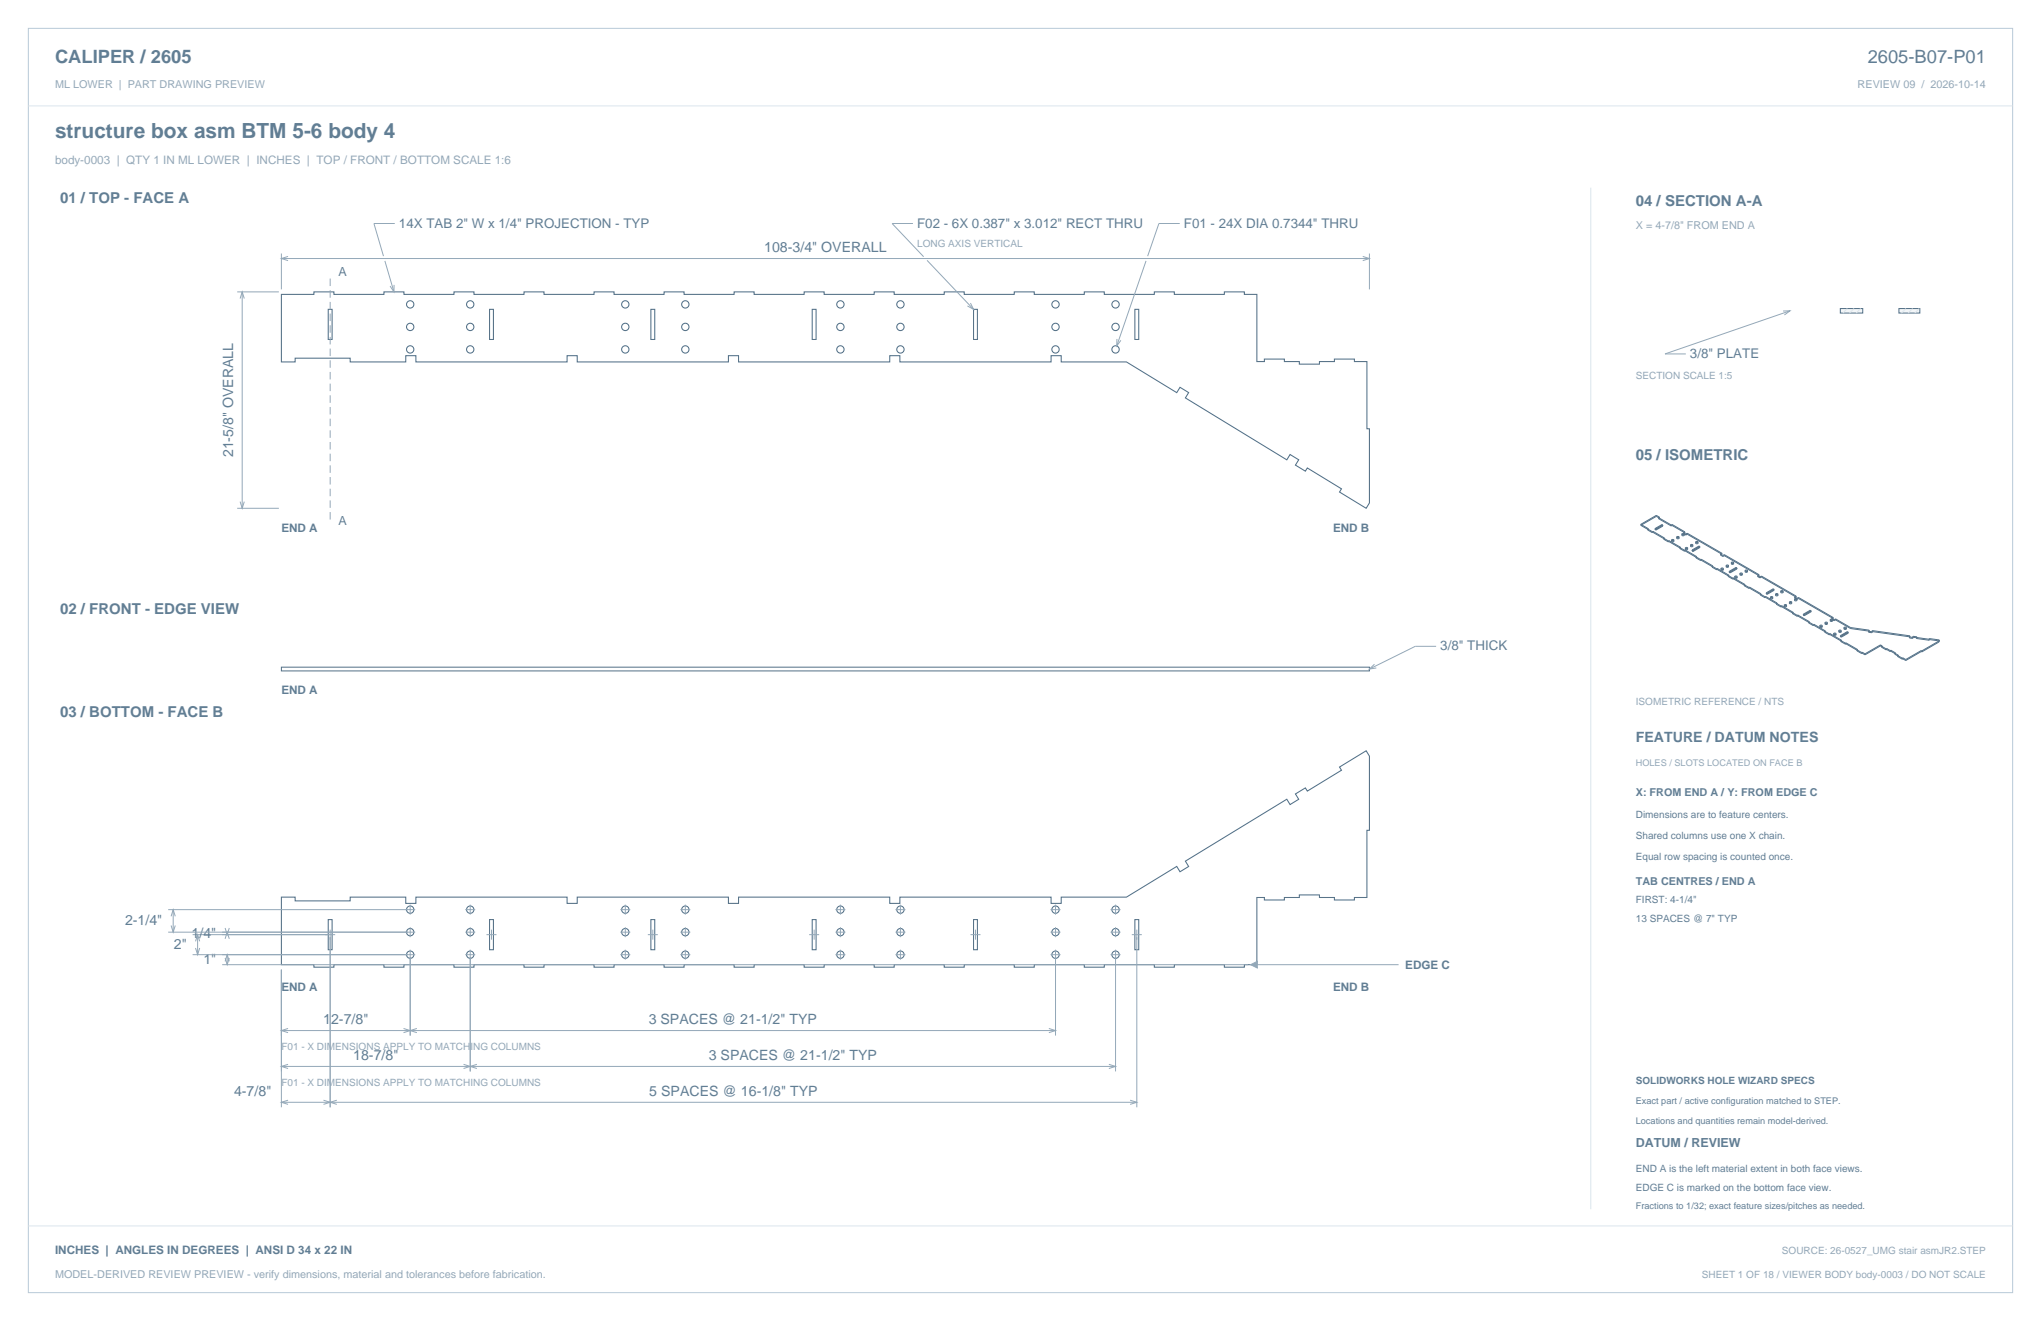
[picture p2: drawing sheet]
<svg xmlns="http://www.w3.org/2000/svg" width="864mm" height="559mm" viewBox="0 0 864 559" stroke-linecap="round" stroke-linejoin="round" font-family="sans-serif">
<path d="M12 12h839.6v534.8h-839.6z" fill="none" stroke="#b8cad8" stroke-width=".42"/>
<path d="M12 44.8h839.6M673.1 79.4v432.1" fill="none" stroke="#dbe5ed" stroke-width=".42"/>
<g fill="none" stroke="#536f85" stroke-width=".44">
<path d="M119.1 124.5h13.7v-1h8.5v1h21.2v-1h8.4v1h21.2v-1h8.5v1h21.1v-1h8.5v1h21.2v-1h8.4v1h21.2v-1h8.5v1h21.1v-1h8.5v1h21.2v-1h8.4v1h21.2v-1h8.5v1h21.1v-1h8.5v1h21.2v-1h8.4v1h21.2v-1h8.5v1h21.1v-1h8.5v1h21.2v-1h8.4v1h5.3v28.5h3.2v-1.1h8.5v1.1h6.3v1h8.5v-1h6.3v-1.1h8.5v1.1h5.3v28.4h1v31.4l-1.3 2.2-11.3-6.9 .8-1.3-14.4-8.8-.9 1.3-4.2-2.5 1.4-2.3-3.6-2.2-1.4 2.2-42.9-26.2 1.3-2.2-3.6-2.3-1.4 2.3-21.3-13h-27.6v-2.6h-4.3v2.6h-63.9v-2.6h-4.3v2.6h-64v-2.6h-4.3v2.6h-64v-2.6h-4.2v2.6h-64v-2.6h-4.3v2.6h-23.5v-1.6h-23.3v1.6h-5.8zM138.9 130.9h1.6v12.7h-1.6zM207.1 130.9h1.7v12.7h-1.7zM275.4 130.9h1.6v12.7h-1.6zM343.7 130.9h1.6v12.7h-1.6zM411.9 130.9h1.7v12.7h-1.7zM480.2 130.9h1.6v12.7h-1.6zM119.1 379.5h5.8v1.6h23.3v-1.6h23.5v2.6h4.3v-2.6h64v2.6h4.2v-2.6h64v2.6h4.3v-2.6h64v2.6h4.3v-2.6h63.9v2.6h4.3v-2.6h27.6l21.3-13 1.4 2.3 3.6-2.3-1.3-2.2 42.9-26.2 1.4 2.2 3.6-2.2-1.4-2.2 4.2-2.6 .9 1.3 14.4-8.8-.8-1.3 11.3-6.9 1.3 2.2v31.4h-1v28.5h-5.3v1h-8.5v-1h-6.3v-1.1h-8.5v1.1h-6.3v1h-8.5v-1h-3.2v28.4h-5.3v1h-8.4v-1h-21.2v1h-8.5v-1h-21.1v1h-8.5v-1h-21.2v1h-8.4v-1h-21.2v1h-8.5v-1h-21.1v1h-8.5v-1h-21.2v1h-8.4v-1h-21.2v1h-8.5v-1h-21.1v1h-8.5v-1h-21.2v1h-8.4v-1h-21.2v1h-8.5v-1h-21.1v1h-8.5v-1h-21.2v1h-8.4v-1h-21.2v1h-8.5v-1h-13.7zM138.9 389h1.6v12.7h-1.6zM207.1 389h1.7v12.7h-1.7zM275.4 389h1.6v12.7h-1.6zM343.7 389h1.6v12.7h-1.6z"/>
<path d="M411.9 389h1.7v12.7h-1.7zM480.2 389h1.6v12.7h-1.6z"/>
<circle cx="173.6" cy="128.8" r="1.55"/>
<circle cx="173.6" cy="138.3" r="1.55"/>
<circle cx="199" cy="138.3" r="1.55"/>
<circle cx="199" cy="128.8" r="1.55"/>
<circle cx="264.6" cy="128.8" r="1.55"/>
<circle cx="264.6" cy="138.3" r="1.55"/>
<circle cx="290" cy="128.8" r="1.55"/>
<circle cx="290" cy="138.3" r="1.55"/>
<circle cx="355.6" cy="128.8" r="1.55"/>
<circle cx="355.6" cy="138.3" r="1.55"/>
<circle cx="381" cy="138.3" r="1.55"/>
<circle cx="381" cy="128.8" r="1.55"/>
<circle cx="446.6" cy="138.3" r="1.55"/>
<circle cx="446.6" cy="128.8" r="1.55"/>
<circle cx="472" cy="128.8" r="1.55"/>
<circle cx="472" cy="138.3" r="1.55"/>
<circle cx="173.6" cy="147.8" r="1.55"/>
<circle cx="199" cy="147.8" r="1.55"/>
<circle cx="264.6" cy="147.8" r="1.55"/>
<circle cx="290" cy="147.8" r="1.55"/>
<circle cx="355.6" cy="147.8" r="1.55"/>
<circle cx="381" cy="147.8" r="1.55"/>
<circle cx="446.6" cy="147.8" r="1.55"/>
<circle cx="472" cy="147.8" r="1.55"/>
<circle cx="173.6" cy="394.3" r="1.55"/>
<circle cx="173.6" cy="384.8" r="1.55"/>
<circle cx="199" cy="384.8" r="1.55"/>
<circle cx="199" cy="394.3" r="1.55"/>
<circle cx="264.6" cy="394.3" r="1.55"/>
<circle cx="264.6" cy="384.8" r="1.55"/>
<circle cx="290" cy="394.3" r="1.55"/>
<circle cx="290" cy="384.8" r="1.55"/>
<circle cx="355.6" cy="394.3" r="1.55"/>
<circle cx="355.6" cy="384.8" r="1.55"/>
<circle cx="381" cy="394.3" r="1.55"/>
<circle cx="381" cy="384.8" r="1.55"/>
<circle cx="446.6" cy="394.3" r="1.55"/>
<circle cx="446.6" cy="384.8" r="1.55"/>
<circle cx="472" cy="394.3" r="1.55"/>
<circle cx="472" cy="384.8" r="1.55"/>
<circle cx="173.6" cy="403.8" r="1.55"/>
<circle cx="199" cy="403.8" r="1.55"/>
<circle cx="264.6" cy="403.8" r="1.55"/>
<circle cx="290" cy="403.8" r="1.55"/>
<circle cx="355.6" cy="403.8" r="1.55"/>
<circle cx="381" cy="403.8" r="1.55"/>
<circle cx="446.6" cy="403.8" r="1.55"/>
<circle cx="472" cy="403.8" r="1.55"/>
</g>
<g fill="none" stroke="#93a8b9" stroke-width=".42">
<path d="M167 94.5h-8.8l4.1 13.8M386.3 94.5h-8.8l13.3 14.1M499.2 94.5h-8.8l-4.8 13.9M119.1 107.2v15.2M119.1 109.4h460.3M121.9 108.5l-2.8 .9 2.8 .8M162.9 110.4l3.8 13.1M392.3 110.1l19.6 20.8M484.9 110.4l-12.4 35.9M576.6 108.5l2.8 .9-2.8 .8M579.4 107.2v15.2M100.4 123.5h17.6"/>
<path d="M101.6 126.3l.9-2.8 .9 2.8M102.5 123.5v91.5M166.7 120.5v3l-1.7-2.5M410.6 128.2l1.3 2.7-2.6-1.5M472.6 143.4l-.1 2.9 1.8-2.3M100.4 215h17.6M101.6 212.2l.9 2.8 .9-2.8M607.7 273.4h-8.9l-19.4 9.6M581.6 281l-2.2 2 3-.4M71.2 384.8h104.5M71.2 394.3h104.5M72.4 387.6l.9-2.8 .9 2.8"/>
<path d="M72.4 391.5l.9 2.8 .9-2.8M73.3 384.8v9.5M81.5 395.4h60.3M82.7 398.2l.9-2.8 .9 2.8M83.6 395.4v8.4M95.2 397.1l.9-2.8 .9 2.8M95.2 392.6l.9 2.8 .9-2.8M96.1 394.3v1.1M139.7 393.3v75.1M173.6 382.7v4.2M173.6 392.2v4.2M196.8 384.8h4.3"/>
<path d="M196.8 394.3h4.3M199 382.7v4.2M199 392.2v4.2M205.8 395.4h4.3M208 393.3v4.2M262.5 384.8h4.2M262.5 394.3h4.2M264.6 382.7v4.2M264.6 392.2v4.2M274.1 395.4h4.2M276.2 393.3v4.2M287.9 384.8h4.2"/>
<path d="M287.9 394.3h4.2M290 382.7v4.2M290 392.2v4.2M342.4 395.4h4.2M344.5 393.3v4.2M353.5 384.8h4.2M353.5 394.3h4.2M355.6 382.7v4.2M355.6 392.2v4.2M378.9 384.8h4.2M378.9 394.3h4.2M381 382.7v4.2"/>
<path d="M381 392.2v4.2M410.6 395.4h4.3M412.7 393.3v4.2M444.5 384.8h4.2M444.5 394.3h4.2M446.6 382.7v4.2M446.6 392.2v4.2M469.9 384.8h4.2M469.9 394.3h4.2M472 382.7v4.2M472 392.2v4.2M478.9 395.4h4.2"/>
<path d="M481 393.3v75.1M81.5 403.8h94.2M82.7 401l.9 2.8 .9-2.8M94 408.1h434.1M95.2 406.7l.9-2.9 .9 2.9M95.2 405.3l.9 2.8 .9-2.8M96.1 403.8v4.3M119.1 410.2v58.2M173.6 401.7v36.4M196.8 403.8h4.3M199 401.7v51.5M262.5 403.8h4.2"/>
<path d="M264.6 401.7v4.3M287.9 403.8h4.2M290 401.7v4.3M353.5 403.8h4.2M355.6 401.7v4.3M378.9 403.8h4.2M381 401.7v4.3M444.5 403.8h4.2M446.6 401.7v36.4M469.9 403.8h4.2M472 401.7v51.5M529.2 408.1h62.6"/>
<path d="M119.1 435.9h327.5M121.9 435.1l-2.8 .8 2.8 .9M170.7 435.1l2.9 .8-2.9 .9M176.4 435.1l-2.8 .8 2.8 .9M443.8 435.1l2.8 .8-2.8 .9M119.1 451.1h352.9M121.9 450.2l-2.8 .9 2.8 .9M196.1 450.2l2.9 .9-2.9 .9M201.8 450.2l-2.8 .9 2.8 .9M469.2 450.2l2.8 .9-2.8 .9M119.1 466.3h361.9M121.9 465.4l-2.8 .9 2.8 .9"/>
<path d="M136.9 465.4l2.8 .9-2.8 .9M142.5 465.4l-2.8 .9 2.8 .9M478.2 465.4l2.8 .9-2.8 .9"/>
</g>
<path d="M139.7 117.8v102.5" fill="none" stroke="#93a8b9" stroke-width=".42" stroke-dasharray="3.2 1.8" stroke-linecap="butt"/>
<path d="M119.1 282.2h460.3v1.6h-460.3z" fill="none" stroke="#536f85" stroke-width=".42"/>
<path d="M529.2 408.1l2.8-1.4v2.8z" fill="#93a8b9" stroke="#93a8b9" stroke-width=".42"/>
<path d="M778.7 130.5h9.5v1.9h-9.5z" fill-rule="evenodd" fill="#f2f6f9" stroke="#536f85" stroke-width=".42"/>
<path d="M781.6 130.5l-1.9 1.9M784.5 130.5l-1.9 1.9M787.3 130.5l-1.9 1.9" fill="none" stroke="#dbe5ed" stroke-width=".42"/>
<path d="M803.5 130.5h8.8v1.9h-8.8z" fill-rule="evenodd" fill="#f2f6f9" stroke="#536f85" stroke-width=".42"/>
<path d="M806.4 130.5l-1.9 1.9M809.3 130.5l-1.9 1.9M812.1 130.5l-1.9 1.9M12 518.6h839.6" fill="none" stroke="#dbe5ed" stroke-width=".42"/>
<path d="M754.5 131.6l2.9-.1-2.4 1.7M757.4 131.5l-52.9 18.2h8.8" fill="none" stroke="#93a8b9" stroke-width=".42"/>
<g fill="none" stroke="#536f85" stroke-width=".42">
<path d="M700.8 218l1.4 .8M700.8 218.4l6.4 3.7M700.8 218v.4M700.8 218.4l-6.5 3.8M700.8 218l-6.5 3.8M701.8 219.4l5.4 3.1M702.2 218.8l-.4 .6M694.3 222.2l3.1 1.9M694.3 221.8v.4M694.3 221.8l3.1 1.8M697.2 224.2l1.9 1.1M697.2 223.8l1.9 1.1"/>
<path d="M697.2 223.8v.4M697.4 224.1l-.2 .1M697.4 223.6v.5M697.4 223.6l-.2 .2M699.1 224.9v.4M699.4 225.2l4.8 2.8M699.4 224.8l4.8 2.8M699.4 225.2l-.3 .1M699.4 224.8l-.3 .1M699.4 224.8v.4M700.3 223.6l.4 .2M700.3 224l.4 .2"/>
<path d="M700.3 223.6v.4M700.7 223.8v.4M703.2 221.9l.4 .2M703.2 222.3l-2.9 1.7M703.2 222.3l.4 .2M703.2 221.9v.4M703.2 221.9l-2.9 1.7M703.6 222.5l-2.9 1.7M703.6 222.1l-2.9 1.7M703.6 222.1v.4M704 228.1l1.9 1.1M704 227.7l1.9 1.1"/>
<path d="M704 227.7v.4M704.2 227.6l-.2 .1M704.2 228l-.2 .1M704.2 227.6v.4M705.9 228.8v.4M706.2 229.1l4.9 2.8M706.2 228.7l4.9 2.8M706.2 228.7l-.3 .1M706.2 228.7v.4M706.2 229.1l-.3 .1M707.2 222.1v.4M707.4 228.3h.7v.4"/>
<path d="M707.4 228.7v.4h.7M707.4 228.3v.4h.7M707.4 228.7h.7v.4M707.4 228.3v.4M707.5 221.9l5.4 3.1M707.5 222.3l-.3 .2M707.5 222.3l5.4 3.1M707.5 221.9l-.3 .2M707.5 221.9v.4M708.1 228.7v.4M709.6 227.4v.4h.7M709.6 227.4h.7v.4"/>
<path d="M709.6 227h.7v.4M709.6 227v.4h.7M709.6 227v.4M710.3 227.4v.4M710.8 232.1l2 1.1M710.8 231.6l2 1.2M710.8 231.6v.5M711.1 231.9l-.3 .2M711.1 231.5l-.3 .1M711.1 231.5v.4M711.8 225.7v.5h.7M711.8 225.7h.7v.5"/>
<path d="M711.8 226.2v.4h.7M711.8 226.2h.7v.4M711.8 225.7v.5M712.3 225.3l1 .6M712.3 225.8l1 .5M712.3 225.3v.5M712.5 226.2v.4M712.8 232.8v.4M712.9 225v.4M712.9 225l-.6 .3M712.9 225.4l-.6 .4M713 233l4.9 2.8"/>
<path d="M713 232.6l4.9 2.8M713 232.6l-.2 .2M713 232.6v.4M713 233l-.2 .2M713.2 231.6h.8v.5M713.2 232.1h.8v.4M713.2 232.1v.4h.8M713.2 231.6v.5h.8M713.2 231.6v.5M713.3 225.9v.4M713.9 225.6l14.7 8.5M713.9 226l14.7 8.5"/>
<path d="M713.9 225.6l-.6 .3M713.9 225.6v.4M713.9 226l-.6 .3M714 232.1v.4M715.4 230.8h.8v.4M715.4 230.4v.4h.8M715.4 230.4h.8v.4M715.4 230.8v.4h.8M715.4 230.4v.4M716 232.7l.3 .2M716 233.1l.3 .2M716 232.7v.4"/>
<path d="M716.2 230.8v.4M716.3 232.9v.4M717.6 236l2 1.1M717.6 235.6v.4M717.6 235.6l2 1.1M717.6 229.1h.7v.4M717.6 229.1v.4h.7M717.6 229.5v.4h.7M717.6 229.5h.7v.4M717.6 229.1v.4M717.9 235.8l-.3 .2M717.9 235.4l-.3 .2"/>
<path d="M717.9 235.4v.4M718.3 229.5v.4M718.9 231l.4 .2M718.9 231v.4M718.9 231.4l.4 .2M718.9 231l-2.9 1.7M718.9 231.4l-2.9 1.7M719.3 231.2l-3 1.7M719.3 231.2v.4M719.3 231.6l-3 1.7M719.6 236.7v.4M719.8 237l4.9 2.8"/>
<path d="M719.8 236.5l4.9 2.9M719.8 237l-.2 .1M719.8 236.5l-.2 .2M719.8 236.5v.5M724.4 239.9l2 1.1M724.4 239.5l2 1.1M724.4 239.5v.4M724.7 239.4v.4M724.7 239.8l-.3 .1M724.7 239.4l-.3 .1M728 234.4l1 .6M728 234.8l1 .6"/>
<path d="M728 234.4v.4M728.6 234.1v.4M728.6 234.5l-.6 .3M728.6 234.1l-.6 .3M729 235v.4M729.6 234.6l14.7 8.5M729.6 235l14.7 8.5M729.6 234.6v.4M729.6 235l-.6 .4M729.6 234.6l-.6 .4M730.5 239.5v.4h.7M730.5 239.1h.7v.4"/>
<path d="M730.5 239.5h.7v.4M730.5 239.1v.4h.7M730.5 239.1v.4M731.2 239.5v.4M732.7 237.8v.4h.7M732.7 238.2v.5h.7M732.7 237.8h.7v.4M732.7 238.2h.7v.5M732.7 237.8v.4M733.4 238.2v.5M726.4 240.6v.4M726.6 240.9l4.9 2.8"/>
<path d="M726.6 240.5l4.9 2.8M726.6 240.5l-.2 .1M726.6 240.9l-.2 .1M726.6 240.5v.4M728.3 240.3h.7v.5M728.3 240.8v.4h.7M728.3 240.3v.5h.7M728.3 240.8h.7v.4M728.3 240.3v.5M729 240.8v.4M731.2 243.9l2 1.1M731.2 243.4l2 1.2"/>
<path d="M731.2 243.4v.5M731.5 243.3v.4M731.5 243.7l-.3 .2M731.5 243.3l-.3 .1M731.7 241.7l.3 .2M731.7 242.1l.3 .2M731.7 241.7v.4M732 241.9v.4M733.2 244.6v.4M733.4 244.8l4.9 2.8M733.4 244.4l4.9 2.8M733.4 244.4v.4"/>
<path d="M733.4 244.8l-.2 .2M733.4 244.4l-.2 .2M734.2 243.7v.4h.7M734.2 244.1v.5h.7M734.2 243.7h.7v.4M734.2 244.1h.7v.5M734.2 243.7v.4M734.6 240.4l-2.9 1.7M734.6 240l.4 .2M734.6 240l-2.9 1.7M734.6 240.4l.4 .3M734.6 240v.4"/>
<path d="M734.9 244.1v.5M735 240.2v.5M735 240.7l-3 1.6M735 240.2l-3 1.7M736.4 242.9v.4h.7M736.4 242.5h.7v.4M736.4 242.5v.4h.7M736.4 242.9h.7v.4M736.4 242.5v.4M737.1 242.9v.4M738.1 247.8l1.9 1.1M738.1 247.4l1.9 1.1"/>
<path d="M738.1 247.4v.4M738.3 247.2v.4M738.3 247.2l-.2 .2M738.3 247.6l-.2 .2M738.5 241.6h.8v.4M738.5 241.2v.4h.8M738.5 241.2h.8v.4M738.5 241.6v.4h.8M738.5 241.2v.4M739.3 241.6v.4M740 248.5v.4M740.2 248.8l4.9 2.8"/>
<path d="M740.2 248.3l4.9 2.9M740.2 248.3l-.2 .2M740.2 248.3v.5M740.2 248.8l-.2 .1M743.7 243.5l1 .5M743.7 243.9l1 .6M743.7 243.5v.4M744.3 243.1v.4M744.3 243.1l-.6 .4M744.3 243.5l-.6 .4M744.7 244v.5M744.9 251.7l1.9 1.1"/>
<path d="M744.9 251.3l1.9 1.1M744.9 251.3v.4M745.1 251.6l-.2 .1M745.1 251.2v.4M745.1 251.2l-.2 .1M745.3 243.7l14.7 8.5M745.3 244.1l14.7 8.5M745.3 243.7v.4M745.3 243.7l-.6 .3M745.3 244.1l-.6 .4M746.8 252.4v.4M747.1 252.7l4.8 2.8"/>
<path d="M747.1 252.3l4.8 2.8M747.1 252.7l-.3 .1M747.1 252.3l-.3 .1M747.1 252.3v.4M747.3 250.8l.4 .2M747.3 251.2l.4 .2M747.3 250.8v.4M747.7 251v.4M749.2 252.4h.8v.4M749.2 252.8h.8v.5M749.2 252.8v.5h.8M749.2 252.4v.4h.8"/>
<path d="M749.2 252.4v.4M750 252.8v.5M750.3 249.1l.4 .2M750.3 249.1v.4M750.3 249.5l-3 1.7M750.3 249.5l.4 .2M750.3 249.1l-3 1.7M750.7 249.3v.4M750.7 249.7l-3 1.7M750.7 249.3l-3 1.7M751.4 251.2v.4h.8M751.4 251.2h.8v.4"/>
<path d="M751.4 251.6h.8v.4M751.4 251.6v.4h.8M751.4 251.2v.4M751.7 255.7l1.9 1.1M751.7 255.2l1.9 1.2M751.7 255.2v.5M751.9 255.1v.4M751.9 255.5l-.2 .2M751.9 255.1l-.2 .1M752.2 251.6v.4M753.6 256.4v.4M753.6 250.3h.7v.4"/>
<path d="M753.6 249.9v.4h.7M753.6 249.9h.7v.4M753.6 250.3v.4h.7M753.6 249.9v.4M753.9 256.6l4.8 2.8M753.9 256.2l4.8 2.8M753.9 256.6l-.3 .2M753.9 256.2l-.3 .2M753.9 256.2v.4M754.3 250.3v.4M755.1 255.8v.4h.7M755.1 255.8h.7v.4"/>
<path d="M755.1 256.2h.7v.4M755.1 256.2v.4h.7M755.1 255.8v.4M755.8 256.2v.4M757.3 254.5h.7v.4M757.3 255h.7v.4M757.3 255v.4h.7M757.3 254.5v.4h.7M757.3 254.5v.5M758 254.9v.5M758.5 259.6l1.9 1.1M758.5 259.2v.4"/>
<path d="M758.5 259.2l1.9 1.1M758.7 259.4l-.2 .2M758.7 259v.4M758.7 259l-.2 .2M759.4 252.5l1 .6M759.4 252.9l1 .6M759.4 252.5v.4M759.5 253.7v.4h.7M759.5 253.7h.7v.4M759.5 253.3h.7v.4M759.5 253.3v.4h.7M759.5 253.3v.4"/>
<path d="M760 252.2v.4M760 252.6l-.6 .3M760 252.2l-.6 .3M760.2 253.7v.4M760.4 253.1v.4M761 252.7l14.7 8.5M761 253.2l14.7 8.5M761 253.2l-.6 .3M761 252.7l-.6 .4M761 252.7v.5M763 259.8l.4 .2M763 259.8v.4"/>
<path d="M766 258.1l.3 .3M766 258.6l-3 1.6M766 258.1l-3 1.7M766 258.6l.3 .2M766 258.1v.5M766.3 258.4v.4M766.3 258.4l-2.9 1.6M766.3 258.8l-2.9 1.7M760.4 260.3v.4M760.7 260.6l4.8 2.8M760.7 260.1l4.8 2.9M760.7 260.1l-.3 .2"/>
<path d="M760.7 260.1v.5M760.7 260.6l-.3 .1M763 260.2l.4 .3M763.4 260v.5M765.3 263.5l1.9 1.1M765.3 263.1l1.9 1.1M765.3 263.1v.4M765.5 263l-.2 .1M765.5 263v.4M765.5 263.4l-.2 .1M767.2 264.2v.4M767.5 264.5l4.9 2.8"/>
<path d="M767.5 264.1l4.9 2.8M767.5 264.1v.4M767.5 264.1l-.3 .1M767.5 264.5l-.3 .1M770.2 264.9v.4h.7M770.2 264.5v.4h.7M770.2 264.9h.7v.4M770.2 264.5h.7v.4M770.2 264.5v.4M770.9 264.9v.4M772.1 267.4l2 1.2M772.1 267l2 1.1"/>
<path d="M772.1 267v.4M772.4 267.3l-.3 .1M772.4 266.9v.4M772.4 266.9l-.3 .1M772.4 263.2h.7v.5M772.4 263.2v.5h.7M772.4 263.7h.7v.4M772.4 263.7v.4h.7M772.4 263.2v.5M773.1 263.7v.4M774.1 268.1v.5M774.3 268.4l4.9 2.8"/>
<path d="M774.3 268l4.9 2.8M774.3 268v.4M774.3 268.4l-.2 .2M774.3 268l-.2 .1M774.5 262.4h.8v.4M774.5 262.4v.4h.8M774.5 262v.4h.8M774.5 262h.8v.4M774.5 262v.4M775.1 261.6l1 .5M775.1 262l1 .6M775.1 261.6v.4"/>
<path d="M775.3 262.4v.4M775.7 261.2v.5M775.7 261.2l-.6 .4M775.7 261.7l-.6 .3M776 267.9v.4h.7M776 268.3h.7v.4M776 268.3v.4h.7M776 267.9h.7v.4M776 267.9v.4M776.1 262.1v.5M776.7 261.8l6.3 3.7M776.7 262.2l6.3 3.7"/>
<path d="M776.7 261.8v.4M776.7 261.8l-.6 .3M776.7 262.2l-.6 .4M776.7 268.3v.4M778.2 266.6v.4h.7M778.2 266.6h.7v.4M778.2 267v.4h.7M778.2 267h.7v.4M778.2 266.6v.4M778.7 269.3l.4 .2M778.7 268.9l.4 .2M778.7 268.9v.4"/>
<path d="M778.9 267v.4M778.9 271.4l2 1.1M778.9 271l2 1.1M778.9 271v.4M779.1 269.1v.4M779.2 271.2l-.3 .2M779.2 270.8v.4M779.2 270.8l-.3 .2M780.4 265.3v.5h.7M780.4 265.8h.7v.4M780.4 265.8v.4h.7M780.4 265.3h.7v.5"/>
<path d="M780.4 265.3v.5M780.9 272.1v.4M781.1 265.8v.4M781.1 272.4l4.9 2.8M781.1 271.9l4.9 2.9M781.1 272.4l-.2 .1M781.1 271.9v.5M781.1 271.9l-.2 .2M781.7 267.2l.3 .2M781.7 267.2l-3 1.7M781.7 267.6l.3 .2M781.7 267.6l-3 1.7"/>
<path d="M781.7 267.2v.4M782 267.4l-2.9 1.7M782 267.8l-2.9 1.7M782 267.4v.4M783 265.9l7.9 1.1M783 265.5v.4M783 265.5l7.9 1.1M785.7 275.3l2 1.1M785.7 274.9v.4M785.7 274.9l2 1.1M786 274.8l-.3 .1M786 275.2l-.3 .1"/>
<path d="M786 274.8v.4M787.7 276v.4M787.9 276.3l1.2 .7M787.9 275.9l1.2 .7M787.9 276.3l-.2 .1M787.9 275.9l-.2 .1M787.9 275.9v.4M789.1 276.6v.4M790.7 267l1.3 .2M790.7 267v.5M790.7 267.5l1.3 .2M790.9 267l-.2 .5"/>
<path d="M790.9 266.6v.4M790.9 266.6l-.2 .4M792 267.2v.5M792.3 267.2l15.8 2.2M792.3 266.8v.4M792.3 266.8l-.3 .4M792.3 266.8l15.8 2.2M792.3 267.2l-.3 .5M795.7 272.8l.7 .4M795.7 272.8v.4M795.7 273.2l.7 .4M795.7 273.2l-6.6 3.8"/>
<path d="M795.7 272.8l-6.6 3.8M796.2 273.8l1.9 1.1M796.2 273.4l1.9 1.1M796.2 273.4v.4M796.4 273.2v.4M796.4 273.2l-.2 .2M796.4 273.6l-.2 .2M798.1 274.5v.4M798.3 274.3l1.5 .9M798.3 274.8l1.5 .8M798.3 274.8l-.2 .1M798.3 274.3v.5"/>
<path d="M798.3 274.3l-.2 .2M799.8 275.2v.4M800 275.5l-.2 .1M800 275l2 1.2M800 275v.5M800 275.5l2 1.1M800 275l-.2 .2M801.8 276.3l1.4 .9M801.8 276.7l1.4 .9M801.8 276.3v.4M802 276.2l-.2 .1M802 276.2v.4"/>
<path d="M802 276.6l-.2 .1M803 277.7l1.9 1.1M803 277.3v.4M803 277.3l1.9 1.1M803.2 277.6l-.2 .1M803.2 277.2l-.2 .1M803.2 277.2v.4M804.9 278.4v.4M805.2 278.3l1.2 .7M805.2 278.3l-.3 .1M805.2 278.7l1.2 .7M805.2 278.3v.4"/>
<path d="M805.2 278.7l-.3 .1M806.4 279v.4M807.9 269.5v.4M807.9 269.5l1.4 .1M807.9 269.9l1.4 .2M808.1 269.4l-.2 .5M808.1 269l-.2 .5M808.1 269v.4M809.3 269.6v.5M809.5 269.6l1.5 .2M809.5 269.2l1.5 .2M809.5 269.6l-.2 .5"/>
<path d="M809.5 269.2v.4M809.5 269.2l-.2 .4M810.9 269.7v.4M810.9 270.1l5.4 .7M810.9 269.7l5.4 .7M811 269.8l-.1 .3M811 269.4l-.1 .3M811 269.4v.4M812.9 275.6l-6.5 3.8M812.9 275.6l.2 .2M812.9 275.2l-6.5 3.8M812.9 275.2l.2 .2"/>
<path d="M812.9 275.2v.4M813.1 275.4v.4M816.3 270.4v.4M816.4 270.5l4.2 .6M816.4 270.1l-.1 .3M816.4 270.1v.4M816.4 270.1l4.2 .6M816.4 270.5l-.1 .3M820.4 271.2l-7.3 4.2M820.4 271.2v.4M820.4 271.6l-7.3 4.2M820.6 270.7v.4"/>
<path d="M820.6 271.1l-.2 .5M820.6 270.7l-.2 .5"/>
</g>
<text font-size="8.8" fill="#617e94" x="23.3" y="58.2">structure box asm BTM 5-6 body 4</text>
<g font-size="7.8" fill="#617e94">
<text x="23.3" y="26.8">CALIPER / 2605</text>
<text x="790.3" y="26.8">2605-B07-P01</text>
</g>
<g font-size="6.3" fill="#617e94">
<text x="25.4" y="86.1">01 / TOP - FACE A</text>
<text x="692.1" y="87.1">04 / SECTION A-A</text>
<text x="692.1" y="194.4">05 / ISOMETRIC</text>
<text x="25.4" y="259.6">02 / FRONT - EDGE VIEW</text>
<text x="25.4" y="303.4">03 / BOTTOM - FACE B</text>
</g>
<g font-size="6" fill="#617e94">
<text x="323.4" y="106.5">108-3/4&quot; OVERALL</text>
<text x="98.6" y="193.5" transform="rotate(-90 98.6 193.5)">21-5/8&quot; OVERALL</text>
<text x="692.1" y="314">FEATURE / DATUM NOTES</text>
<text x="52.9" y="391.3">2-1/4&quot;</text>
<text x="73.6" y="401.4">2&quot;</text>
<text x="81.1" y="396.6">1/4&quot;</text>
<text x="86.1" y="407.7">1&quot;</text>
<text x="136.7" y="433.1">12-7/8&quot;</text>
<text x="274.5" y="433.1">3 SPACES @ 21-1/2&quot; TYP</text>
<text x="149.4" y="448.3">18-7/8&quot;</text>
<text x="299.9" y="448.3">3 SPACES @ 21-1/2&quot; TYP</text>
<text x="99" y="463.5">4-7/8&quot;</text>
<text x="274.7" y="463.5">5 SPACES @ 16-1/8&quot; TYP</text>
</g>
<g font-size="5.6" fill="#617e94">
<text x="168.8" y="96.3">14X TAB 2&quot; W x 1/4&quot; PROJECTION - TYP</text>
<text x="388.1" y="96.3">F02 - 6X 0.387&quot; x 3.012&quot; RECT THRU</text>
<text x="500.9" y="96.3">F01 - 24X DIA 0.7344&quot; THRU</text>
<text x="715.1" y="151.5">3/8&quot; PLATE</text>
<text x="609.4" y="275.2">3/8&quot; THICK</text>
</g>
<g font-size="5.3" fill="#617e94">
<text x="143.2" y="116.8">A</text>
<text x="143.2" y="222.1">A</text>
<text x="692.1" y="485.1">DATUM / REVIEW</text>
</g>
<text font-size="4.9" fill="#93a8b9" x="23.3" y="69.5">body-0003 | QTY 1 IN ML LOWER | INCHES | TOP / FRONT / BOTTOM SCALE 1:6</text>
<g font-size="4.9" fill="#617e94">
<text x="119.1" y="225.2">END A</text>
<text x="564.1" y="225.2">END B</text>
<text x="119.1" y="293.7">END A</text>
<text x="594.6" y="409.8">EDGE C</text>
<text x="119.1" y="419">END A</text>
<text x="564.1" y="419">END B</text>
<text x="23.3" y="530.6">INCHES | ANGLES IN DEGREES | ANSI D 34 x 22 IN</text>
</g>
<g font-size="4.6" fill="#93a8b9">
<text x="23.3" y="37">ML LOWER | PART DRAWING PREVIEW</text>
<text x="786" y="37">REVIEW 09 / 2026-10-14</text>
<text x="692.1" y="97">X = 4-7/8&quot; FROM END A</text>
<text x="23.3" y="540.5">MODEL-DERIVED REVIEW PREVIEW - verify dimensions, material and tolerances before fabrication.</text>
</g>
<g font-size="4.6" fill="#617e94">
<text x="692.1" y="336.9">X: FROM END A / Y: FROM EDGE C</text>
<text x="692.1" y="374.3">TAB CENTRES / END A</text>
</g>
<g font-size="4.2" fill="#93a8b9">
<text x="388.1" y="104.4">LONG AXIS VERTICAL</text>
<text x="692.1" y="160.3">SECTION SCALE 1:5</text>
<text x="692.1" y="298.1">ISOMETRIC REFERENCE / NTS</text>
<text x="119.1" y="444.1">F01 - X DIMENSIONS APPLY TO MATCHING COLUMNS</text>
<text x="119.1" y="459.2">F01 - X DIMENSIONS APPLY TO MATCHING COLUMNS</text>
<text x="754" y="530.6">SOURCE: 26-0527_UMG stair asmJR2.STEP</text>
<text x="720.1" y="540.5">SHEET 1 OF 18 / VIEWER BODY body-0003 / DO NOT SCALE</text>
</g>
<g font-size="4.2" fill="#617e94">
<text x="692.1" y="346.1">Dimensions are to feature centers.</text>
<text x="692.1" y="354.9">Shared columns use one X chain.</text>
<text x="692.1" y="363.7">Equal row spacing is counted once.</text>
<text x="692.1" y="382.1">FIRST: 4-1/4&quot;</text>
<text x="692.1" y="389.8">13 SPACES @ 7&quot; TYP</text>
<text x="692.1" y="458.6">SOLIDWORKS HOLE WIZARD SPECS</text>
<text x="692.1" y="495.7">END A is the left material extent in both face views.</text>
<text x="692.1" y="503.8">EDGE C is marked on the bottom face view.</text>
</g>
<text font-size="3.9" fill="#93a8b9" x="692.1" y="323.8">HOLES / SLOTS LOCATED ON FACE B</text>
<g font-size="3.9" fill="#617e94">
<text x="692.1" y="467.1">Exact part / active configuration matched to STEP.</text>
<text x="692.1" y="475.5">Locations and quantities remain model-derived.</text>
<text x="692.1" y="511.5">Fractions to 1/32; exact feature sizes/pitches as needed.</text>
</g>
</svg>
